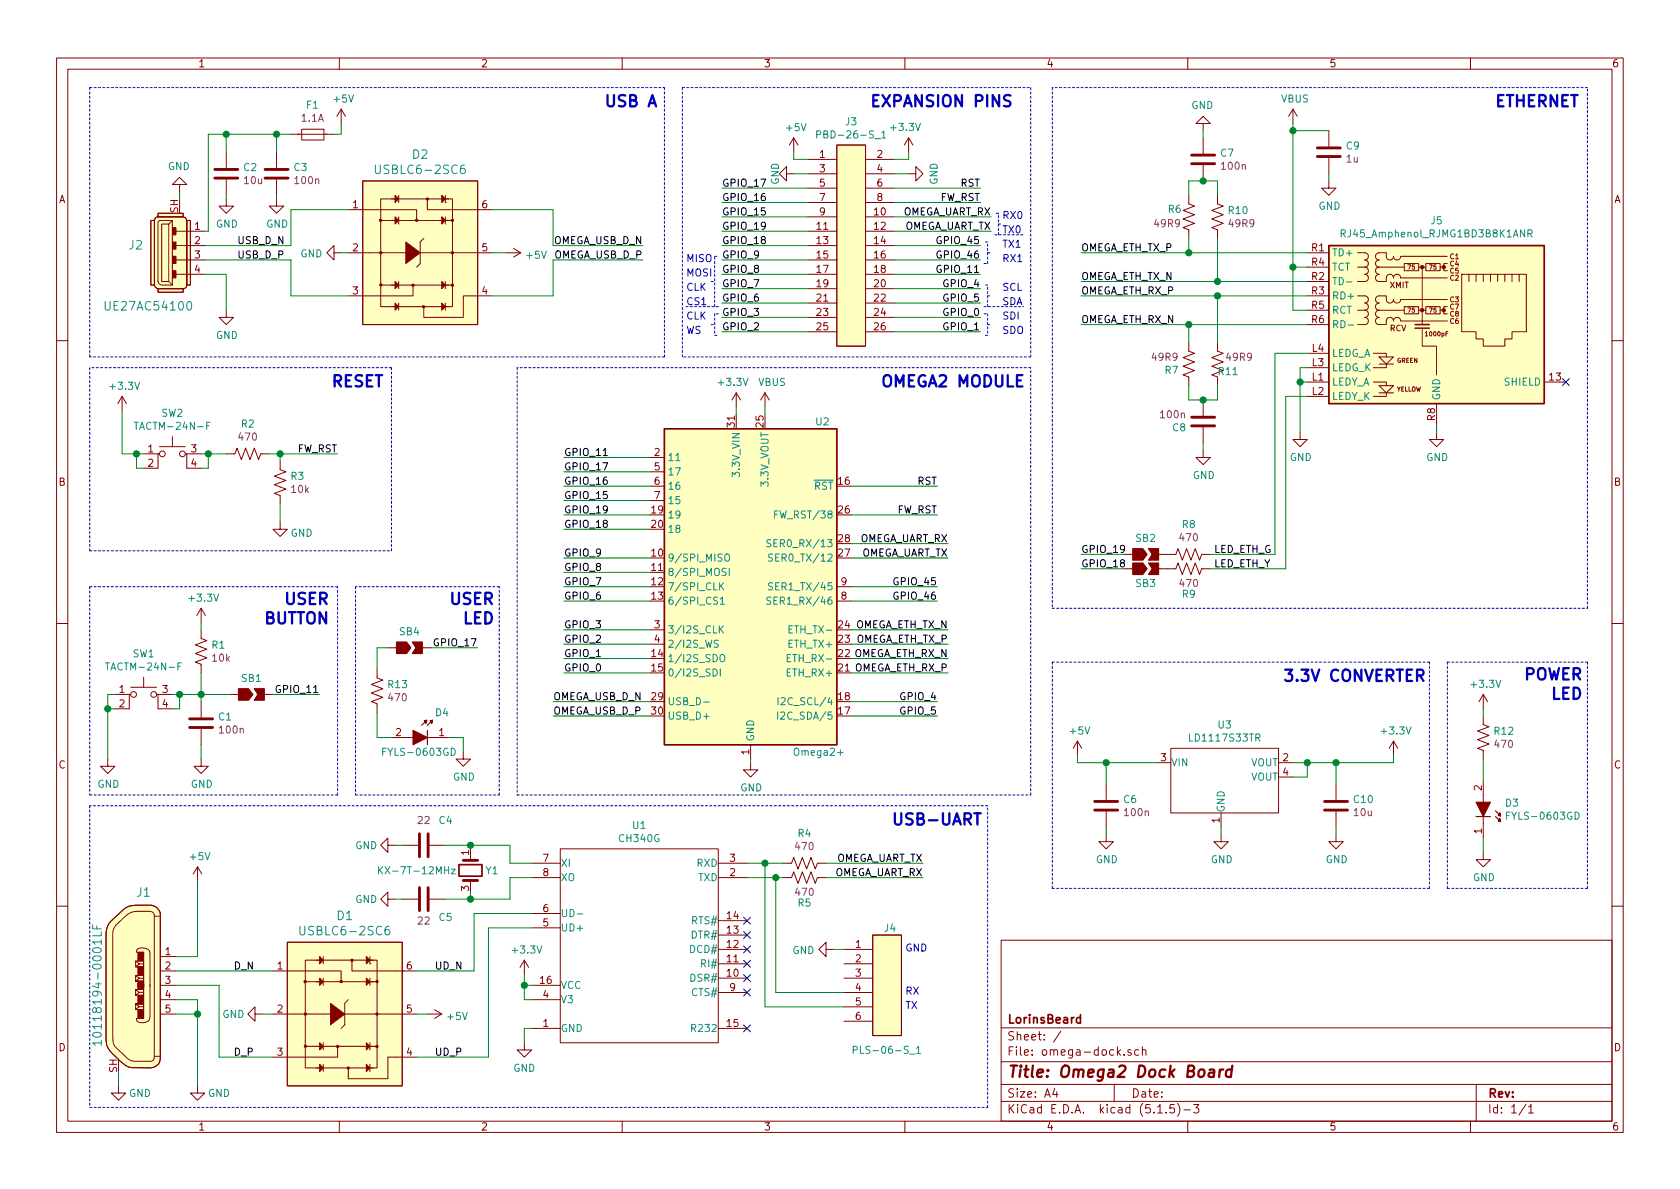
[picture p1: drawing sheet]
<svg xmlns="http://www.w3.org/2000/svg" width="297mm" height="210mm" viewBox="0 0 297 210" stroke-linecap="round" stroke-linejoin="round" font-family="sans-serif">
<g fill="none" stroke="#840000" stroke-width=".18">
<path d="M10 10.3h277v189.9h-277zM12 12.2h273v186.1h-273zM60 10.3v1.9M60.3 19.3l-.7 1.3M60.3 19.3v2.5M60.3 19.3l.8 1.3M110 10.3v1.9M160 10.3v1.9M210 10.3v1.9M228.6 19.3l-.8 1.3M228.6 19.3v2.5M228.6 19.3l.8 1.3"/>
<path d="M260 10.3v1.9M26.7 39h.6v11.4h-.6zM27.5 38.5l.4-.2h4.5l.3 .2 .2 .2 .1 11.8a.57 .57 0 0 1-.6 .5h-4.5a.75 .75 0 0 1-.6-.6v-11.4zM27.9 37.7h4.5v.6h-4.5zM28 39.1l.3-.1h2.2v11.4h-1.9l-.4-.2-.3-.4zM28.6 39.6h1.2v10.2h-1.2zM30.5 39l-.7 .6M31.7 32.6h1.3l-1.3-1.2-1.2 1.2h1.2v1.3M33 39h.7v11.4h-.7zM40 35.2v1.2h1.3l-1.3 1.3-1.3-1.3h1.3M40 26.9v2.8M40 31.7v2.8"/>
<path d="M48.9 35.2v1.2h1.3l-1.3 1.3-1.3-1.3h1.3M48.9 26.9v2.8M48.9 31.7v2.8M51.4 23.7h7.7M53.3 22.9h4v1.9h-4zM61.6 37.1h12.1v1.9M64.1 32h20.4v25.4h-20.4zM67.3 39h12.7M69.2 35.2h10.2M69.8 35.2h-2.5v19h2.5M70.5 34.5v1.3M70.5 38.3v1.3"/>
<path d="M75.6 35.2v1.9h11.4M78.7 35.8h.1M78.7 35.2h1.3v19h-1.3M78.7 34.5v1.3M78.7 38.3v1.3M80 39h.1M139.1 30.7v-1.2l-1.3 1.2 1.3 1.3v-1.3h1.2M140.3 24.4l-.7 1.2M140.3 24.4v2.5M140.3 24.4l.8 1.2M142.9 28.2h5.1M142.9 38.3h5.1"/>
<path d="M142.9 30.7h5.1M142.9 33.3h5.1M142.9 35.8h5.1M148 25.6h5v35.6h-5zM153 28.2h5.1M153 38.3h5.1M153 30.7h5.1M153 33.3h5.1M153 35.8h5.1M160.7 30.7h1.2v-1.2l1.3 1.2-1.3 1.3v-1.3M160.7 24.4l-.8 1.2M160.7 24.4v2.5"/>
<path d="M160.7 24.4l.7 1.2M210.2 34.5v1.6l1 .3-2 .8 2 .8-2 .7 2 .8-2 .8 1 .3v1.6M212.7 21.8h1.3l-1.3-1.2-1.2 1.2h1.2v1.3M212.7 24.4v2.8M212.7 29.2v2.8M215.3 34.5v1.6l1 .3-2.1 .8 2.1 .8-2.1 .7 2.1 .8-2.1 .8 1.1 .3v1.6M234.9 32v1.3h1.3l-1.3 1.2-1.2-1.2h1.2M234.9 23.1v2.8M234.9 27.9v2.8M27.9 51h4.5v.7h-4.5zM29.8 49.8l.7 .6M31.1 40.9h5.1"/>
<path d="M31.1 43.4h5.1M31.1 46h5.1M31.1 48.5h5.1M40 54.9v1.2h1.3l-1.3 1.3-1.3-1.3h1.3M59.1 44.7v-1.3l-1.3 1.3 1.3 1.3v-1.3h1.2M61.6 44.7h25.4M67.3 50.4h12.7M69.2 54.2h10.2M70.5 49.8v1.2M70.5 53.6v1.3M73 50.4v1.9h-11.4M74.9 42.2l-.6 .6v3.8l-.6 .6"/>
<path d="M78.7 49.8v1.2M78.7 53.6v1.3M87 52.3h-5.1v3.8h-7v-1.9M89.5 44.7h2.6M90.8 43.9l1.3 .8M92.1 44.7l-1.3 .8M142.9 40.9h5.1M142.9 43.4h5.1M142.9 46h5.1M142.9 48.5h5.1M142.9 51h5.1M142.9 53.6h5.1"/>
<path d="M142.9 56.1h5.1M142.9 58.7h5.1M153 40.9h5.1M153 43.4h5.1M153 46h5.1M153 48.5h5.1M153 51h5.1M153 53.6h5.1M153 56.1h5.1M153 58.7h5.1M231.1 44.7h3.8M231.1 52.3h3.8"/>
<path d="M231.1 54.9h3.8M231.1 47.2h3.8M231.1 57.4h3.8M231.1 49.8h3.8M240 52.3h1.3a.63 .63 0 0 1 .6 .7 .63 .63 0 0 1-.6 .6 .63 .63 0 0 1 .6 .6 .63 .63 0 0 1-.6 .7M240 44.7h1.3a.63 .63 0 0 1 .6 .6 .63 .63 0 0 1-.6 .7 .63 .63 0 0 1 .6 .6 .63 .63 0 0 1-.6 .6M240 54.9h1.3M240 47.2h1.3M241.3 54.9a.63 .63 0 0 1 .6 .6 .63 .63 0 0 1-.6 .6 .63 .63 0 0 1 .6 .7 .63 .63 0 0 1-.6 .6h-1.3M241.3 47.2a.63 .63 0 0 1 .6 .7 .63 .63 0 0 1-.6 .6 .63 .63 0 0 1 .6 .6 .63 .63 0 0 1-.6 .7h-1.3M243.8 54.9a.63 .63 0 0 0-.6 .6 .63 .63 0 0 0 .6 .6 .63 .63 0 0 0-.6 .7 .63 .63 0 0 0 .6 .6h1.3v-.6a.63 .63 0 0 1 .6-.7 .63 .63 0 0 1 .7 .7 .63 .63 0 0 1 .6-.7 .63 .63 0 0 1 .6 .7h8.3M243.8 47.2a.63 .63 0 0 0-.6 .7 .63 .63 0 0 0 .6 .6 .63 .63 0 0 0-.6 .6 .63 .63 0 0 0 .6 .7h1.3v-.7a.63 .63 0 0 1 .6-.6 .63 .63 0 0 1 .7 .6 .63 .63 0 0 1 .6-.6 .63 .63 0 0 1 .6 .6h8.3"/>
<path d="M243.8 54.9h4.5M243.8 47.2h4.5M248.3 54.2h2.5v1.3h-2.5zM248.3 46.6h2.5v1.3h-2.5zM250.8 54.9h1.3M250.8 47.2h1.3M251.5 58v3.2h2.5v5.1M251.5 47.2v10.2M252.1 54.2h2.5v1.3h-2.5zM252.1 46.6h2.5v1.3h-2.5zM254.6 54.9h.7M254.6 47.2h.7"/>
<path d="M255.9 53h-8.3a.63 .63 0 0 1-.6 .6 .63 .63 0 0 1-.6-.6 .63 .63 0 0 1-.7 .6 .63 .63 0 0 1-.6-.6v-.7h-1.3a.63 .63 0 0 0-.6 .7 .63 .63 0 0 0 .6 .6 .63 .63 0 0 0-.6 .6 .63 .63 0 0 0 .6 .7M255.9 45.3h-8.3a.63 .63 0 0 1-.6 .7 .63 .63 0 0 1-.6-.7 .63 .63 0 0 1-.7 .7 .63 .63 0 0 1-.6-.7v-.6h-1.3a.63 .63 0 0 0-.6 .6 .63 .63 0 0 0 .6 .7 .63 .63 0 0 0-.6 .6 .63 .63 0 0 0 .6 .6M255.9 54.2h-.6v1.3h.6M255.9 46.6h-.6v1.3h.6M258.4 48.5h11.5v10.2h-2.6v1.2h-1.2v1.3h-3.8v-1.3h-1.3v-1.2h-2.6zM259.7 48.5v1.3M261 48.5v1.3M262.3 48.5v1.3M263.5 48.5v1.3M264.8 48.5v1.3M266.1 48.5v1.3M267.3 48.5v1.3"/>
<path d="M268.6 48.5v1.3M10 60.2h2M21.6 70.1l-.8 1.3M21.6 70.1v2.5M21.6 70.1l.8 1.3M28.2 79h4.6M30.5 77.2v1.8M130.2 69.5l-.8 1.2M130.2 69.5v2.5M130.2 69.5l.7 1.2M135.3 69.5l-.8 1.2M135.3 69.5v2.5"/>
<path d="M135.3 69.5l.7 1.2M210.2 60.6v1.5l1 .4-2 .7 2 .8-2 .8 2 .7-2 .8 1 .4v1.5M212.7 79.6v1.3h1.3l-1.3 1.3-1.2-1.3h1.2M212.7 70.7v2.8M212.7 75.6v2.8M215.3 60.6v1.5l1 .4-2.1 .7 2.1 .8-2.1 .8 2.1 .7-2.1 .8 1.1 .4M215.3 66.9v1.3M229.9 76.4v1.3h1.2l-1.2 1.3-1.3-1.3h1.3M231.1 67.6h3.8M231.1 70.1h3.8M231.1 65h3.8M231.1 62.5h3.8"/>
<path d="M242.8 67.6h2.3v.6M242.8 62.5h2.3v.6M243.8 63.1h2.6l-1.3 1.3zM243.8 68.2h2.6l-1.3 1.3zM243.8 69.5h2.6M243.8 64.4h2.6M245.1 69.5v.6h-2.3M245.1 64.4v.6h-2.3M254 76.4v1.3h1.3l-1.3 1.3-1.3-1.3h1.3M254 71.4v3.8M273 67.6h3.9M285 60.2h2"/>
<path d="M25.4 80.3h2.8M27.9 80.3v2.5h-2.5M32.8 80.3h2.8M33 80.3v2.5h2.6M40 80.3h1.5l.4-1.1 .8 2.1 .7-2.1 .8 2.1 .8-2.1 .7 2.1 .4-1h1.5M49.5 81.5v1.6l1 .3-2 .8 2 .8-2 .7 2 .8-2 .7 1 .4v1.5M49.5 92.3v1.3h1.3l-1.3 1.3-1.2-1.3h1.2M114.9 80.9h2.6M114.9 83.4h2.6M114.9 86h2.6M114.9 88.5h2.6M198.8 98h1.5"/>
<path d="M204.9 98h3l.4-1 .7 2.1 .8-2.1 .8 2.1 .7-2.1 .8 2.1 .4-1.1h1.5M10 110.3h2M25.4 119.8v1.7M35.6 111.4v1.5l1 .4-2.1 .7 2.1 .8-2.1 .8 2.1 .7-2.1 .8 1.1 .4v1.5M35.6 107.6v2.5M35.6 107.6l-.8 1.2M35.6 107.6l.7 1.2M66.7 118.4v1.5l1 .4-2 .7 2 .8-2 .7 2 .8-2 .8 1 .4v1.5M68.6 114.5h1.5M74.7 114.5h1.5M114.9 111.4h2.6M114.9 113.9h2.6"/>
<path d="M148 106.3h2.5M148 103.8h2.5M198.8 100.6h1.5M204.9 100.6h3l.4-1 .7 2 .8-2 .8 2 .7-2 .8 2 .4-1h1.5M285 110.3h2M19 134.2v1.3h1.3l-1.3 1.3-1.2-1.3h1.2M20.3 122.8h2.8M22.9 122.8v2.5h-2.6M23.1 121.5h4.6M27.7 122.8h2.8M27.9 122.8v2.5h2.6M35.6 134.2v1.3h1.2l-1.2 1.3-1.3-1.3h1.3"/>
<path d="M35.6 124.1v2.8M35.6 128.9v2.8M40.6 122.8h1.6M46.7 122.8h1.6M69.2 130.4h10.2M81.9 133v1.2h1.3l-1.3 1.3-1.3-1.3h1.3M132.7 134.9v1.2h1.3l-1.3 1.3-1.3-1.3h1.3M132.7 131.7v2.5M190.5 131.1l-.8 1.2M190.5 131.1v2.5M190.5 131.1l.8 1.2M195.6 138.7v2.8"/>
<path d="M204.5 134.9h2.5M207 132.3h19.1v11.5h-19.1zM226.1 134.9h2.5M226.1 137.4h2.5M236.2 138.7v2.8M246.4 131.1l-.8 1.2M246.4 131.1v2.5M246.4 131.1l.7 1.2M262.3 126.6v1.5l1 .4-2.1 .8 2.1 .7-2.1 .8 2.1 .8-2.1 .7 1.1 .4v1.5M262.3 122.8v2.5M262.3 138v10.2M262.3 122.8l-.8 1.3"/>
<path d="M262.3 122.8l.7 1.3M34.9 153.3l-.7 1.3M34.9 153.3v2.5M34.9 153.3l.8 1.3M68.6 159v-1.3l-1.3 1.3 1.3 1.3v-1.3h1.2M68.6 149.5v-1.3l-1.3 1.3 1.3 1.2v-1.2h1.2M71.1 159h2.8M71.1 149.5h2.8M75.9 159h2.8M75.9 149.5h2.8M83.2 150.7v1.3M83.2 155.8v.7"/>
<path d="M94 155.2h5.1M94 152.6h5.1M99.1 150.1h27.9v34.3h-27.9zM127 155.2h5.1M127 152.6h5.1M138.4 155.2h1.6l.3-1 .8 2 .8-2 .7 2 .8-2 .7 2 .4-1h1.5M138.4 152.6h1.6l.3-1 .8 2.1 .8-2.1 .7 2.1 .8-2.1 .7 2.1 .4-1.1h1.5M195.6 147.6v1.2h1.2l-1.2 1.3-1.3-1.3h1.3M195.6 143.5v2.8M215.9 147.6v1.2h1.3l-1.3 1.3-1.3-1.3h1.3M215.9 143.8v2.5M236.2 147.6v1.2h1.3l-1.3 1.3-1.3-1.3h1.3"/>
<path d="M236.2 143.5v2.8M262.3 150.7v1.3h1.2l-1.2 1.3-1.3-1.3h1.3M10 160.2h2M19.9 162.6l2.1-2a3.4 3.4 0 0 1 2.1-.5h2.7a1.83 1.83 0 0 1 1.5 1.7v25.2a1.67 1.67 0 0 1-1.7 1.8l-3.8-.1a9.8 9.8 0 0 1-3.9-3.9l-.2-.8v-19.1a3.2 3.2 0 0 1 1.2-2.3zM24 172.5v1h1.4v-1h-1.4l.6 .5-.6 .5h1.4v-.5h-.8M24 169.9v1.1h1.4v-1.1h-1.4l.6 .6-.6 .5h1.4v-.5h-.8M24.6 178h.8v-.5h-1.4l.6 .5-.6 .5h1.4v-1h-1.4v1M24.6 175.5h.8v-.5h-1.4l.6 .5-.6 .5h1.4v-1h-1.4v1M25.4 174.3v-5.9h-1.3v-.3a1.43 1.43 0 0 1 2.1-.2l.2 .3 .1 .4v5.8M26.5 174.1v5.8a1.1 1.1 0 0 1-1.4 1l-.8-.2-.2-.3v-.3h1.3v-5.9M27.3 162v24.8M28.3 179.3h2.8"/>
<path d="M28.3 171.7h2.8M28.3 174.2h2.8M28.3 176.8h2.8M28.3 169.2h2.8M28.3 162h-1a.75 .75 0 0 0-.7-.8h-2.5a3.3 3.3 0 0 0-2.4 1.2 3.4 3.4 0 0 0-1.7 2.4v19.2l.3 1.1 2.2 2a2.02 2.02 0 0 0 1.5 .6h2.7a.71 .71 0 0 0 .6-.9h1M45.1 179.3v-1.3l-1.3 1.3 1.3 1.3v-1.3h1.3M48.3 171.7h12v1.9M48.3 179.3h25.4M50.8 166.6h20.3v25.4h-20.3zM54 173.6h12.7M55.9 169.8h10.1M56.5 169.8h-2.5v19h2.5"/>
<path d="M57.1 169.2v1.2M57.1 173v1.2M61.6 176.8l-.6 .6v3.8l-.7 .7M62.2 169.8v1.9h11.5M65.4 170.4h.1M65.4 169.8h1.3v19h-1.3M65.4 169.2v1.2M65.4 173v1.2M66.7 173.6h.1M75.6 179.3h2.5M76.8 178.6l1.3 .7M78.1 179.3l-1.3 .8"/>
<path d="M92.7 169.8l-.8 1.3M92.7 169.8v2.5M92.7 169.8l.8 1.3M94 174.2h5.1M94 176.8h5.1M94 164.1h5.1M94 161.5h5.1M127 167.9h5.1M127 170.4h5.1M127 173h5.1M127 175.5h5.1M127 165.3h5.1"/>
<path d="M127 162.8h5.1M146 167.9v-1.3l-1.2 1.3 1.2 1.3v-1.3h1.3M149.2 167.9h5.1M149.2 170.4h5.1M149.2 173h5.1M149.2 175.5h5.1M149.2 178h5.1M154.3 165.3h5.1v17.8h-5.1zM177 166.3h108v32h-108zM285 160.2h2M21 192v1.3h1.2l-1.2 1.3-1.3-1.3h1.3M34.9 192v1.3h1.3l-1.3 1.3-1.2-1.3h1.2"/>
<path d="M54 185h12.7M55.9 188.8h10.1M57.1 184.4v1.3M57.1 188.2v1.3M59.7 185v1.9h-11.4M60 198.3v1.9M65.4 184.4v1.3M65.4 188.2v1.3M73.7 186.9h-5.1v3.8h-7v-1.9M92.7 184.4v1.3h1.3l-1.3 1.2-1.3-1.2h1.3M94 181.9h5.1M110 198.3v1.9"/>
<path d="M127 181.9h5.1M149.2 180.6h5.1M160 198.3v1.9M177 194.8h108M177 191.8h108M177 187.8h108M177 181.8h108M186.5 192.5l-.4 1h1M186.8 193v1M187.6 182.3l-1.3 2M197 191.8v3M198.8 186.5v.1"/>
<path d="M200 185.7l-.4-.1-.2 .2 .1 .2 .5 .2v.3h-.6M201.3 185.7l-.4-.1-.3 .3 .1 .6 .2 .1 .4-.1M202 185.7l.2-.1 .3 .1 .1 .9M202 185.1v1.5M204.7 196.8h.8M206.2 196.7v.1M207.6 195.3h-.7l-.1 .7 .2-.1 .5 .1 .2 .2-.1 .5-.2 .1-.6-.1M208.2 195.1a1.71 1.71 0 0 1 0 2.3M209.3 196.3h1.2M210 198.3v1.9M211 195.3h1l-.5 .6 .4 .1v.7l-.2 .1-.7-.1M260 198.3v1.9"/>
<path d="M261 191.8v6.5M269.8 195.2l-1.2 2M270.3 195.8l.4-.5v1.5M270.3 196.8h.8"/>
<circle cx="28.7" cy="80.3" r=".51"/>
<circle cx="32.3" cy="80.3" r=".51"/>
<circle cx="23.6" cy="122.8" r=".51"/>
<circle cx="27.2" cy="122.8" r=".51"/>
</g>
<path d="M213.9 189.2h.7v1.2M214.7 189.6l-.7 .1a.4 .4 0 0 0-.3 .3 .4 .4 0 0 0 .2 .4l.7-.1M215.7 189.1l-.2 1.3M216.3 189.1a.55 .55 0 0 0-.7 .4M217.8 189.2a.68 .68 0 0 0-1 .3v.8l.3 .1 .6-.1M217.9 188.4l-.3 2" fill="none" stroke="#840000" stroke-width=".41"/>
<path d="M81.2 152.9h4v2h-4zM191 179.4v1.5M191 180l-.4-.1-.3 .3 .1 .6 .2 .1 .4-.1" fill="none" stroke="#840000" stroke-width=".3"/>
<g fill="#ffffc2" stroke="#ffffc2" stroke-width=".18">
<path d="M154.3 165.3h5.1v17.8h-5.1z"/>
<path d="M117.5 75.8h30.5v55.9h-30.5z"/>
<path d="M50.8 166.6h20.3v25.4h-20.3z"/>
<path d="M64.1 32h20.4v25.4h-20.4z"/>
<path d="M19.9 162.6l2.1-2a3.4 3.4 0 0 1 2.1-.5h2.7a1.83 1.83 0 0 1 1.5 1.7v25.2a1.67 1.67 0 0 1-1.7 1.8l-3.8-.1a9.8 9.8 0 0 1-3.9-3.9l-.2-.8v-19.1a3.2 3.2 0 0 1 1.2-2.3z"/>
<path d="M148 25.6h5v35.6h-5z"/>
<path d="M234.9 43.4h38.1v28h-38.1z"/>
<path d="M26.7 39h.6v11.4h-.6z"/>
<path d="M27.9 37.7h4.5v.6h-4.5z"/>
<path d="M27.9 51h4.5v.7h-4.5z"/>
<path d="M33 39h.7v11.4h-.7z"/>
<path d="M27.5 38.5l.4-.2h4.5l.3 .2 .2 .2 .1 11.8a.57 .57 0 0 1-.6 .5h-4.5a.75 .75 0 0 1-.6-.6v-11.4z"/>
</g>
<g fill="none" stroke="#008484" stroke-width=".18">
<path d="M66.4 29.2v1.4a.48 .48 0 0 0 .8 0v-1.4M82.1 29.2a.59 .59 0 0 0-.7 .6l.1 .8a.48 .48 0 0 0 .7 0l.1-.6-.2-.2h-.4l-.3 .2M144.4 23.8l.6-.1 .1-.1v-.3l-.2-.2h-.5v1.3M155.9 23.5l.4-.4v1.3M155.9 24.4h.7M238.1 49.9h.9M238.4 57.5h.9M270.2 41.3l.6-.1v-.4l-.6-.2v1.3M270.5 41.3l.4 .6M23.7 74.7h.8M36.6 75.3h.4M37.2 74.7h-.6v1.2"/>
<path d="M128.2 98.1l.2-.1a.44 .44 0 0 1 .6 .4l-.1 .7-.2 .1h-.4a1 1 0 0 1-.1-1.1zM136.3 95.5l-.5-.1-.2 .1v.3l.1 .2 .5 .2 .1 .3-.3 .2-.4-.1M136.6 98h-.5l-.2 .1v.2l.1 .2 .5 .2 .1 .3-.3 .2h-.4M137 91h.4M137.6 90.3h-.6v1.3M18.6 117.2h.8M31.5 117.8h.4M32.1 117.2h-.6v1.3M126.1 118.3a.64 .64 0 0 1 .7 .6 .64 .64 0 0 1-.7 .7zM127 113.3l-.5-.1-.2 .3 .1 .3 .5 .2v.3l-.2 .2-.4-.1M127.2 110.7v1.2M127.4 105.9l.3-.3v1.3"/>
<path d="M127.4 115.9a.45 .45 0 0 1 .7 0 .88 .88 0 0 1-.3 1.1h-.3a1.07 1.07 0 0 1-.1-1.1zM127.4 106.9h.7M127.4 118.3v1.3M127.4 111.2l.5 .7M127.4 103.6l.6 .7M127.9 110.7l-.7 .7M128 103l-.8 .8M128.4 100.6l-.5-.1-.2 .1v.4l.6 .2 .1 .3-.3 .3-.4-.1M128.9 100.5v1.3M136.3 105.7l-.5-.1-.2 .1v.2l.1 .2 .5 .2 .1 .3-.3 .3-.4-.1M136.6 103.1l-.5-.1-.2 .2v.2l.1 .2 .5 .2 .1 .3-.3 .2h-.4M139.2 116.4h.4"/>
<path d="M139.5 111.3h.4M139.8 115.7h-.6v1.3h.6M140.1 110.7h-.6v1.2h.6M67.7 132.9h.4M68.3 132.3h-.6v1.3M79.8 132.3a.64 .64 0 0 1 .7 .6 .64 .64 0 0 1-.7 .7zM124.4 124.1h1M137.5 125.9v1.3M137.6 123.4v1.2M138 126l.5-.1 .3 .4-.1 .2-.7 .7h.8M138.1 123.5l.5-.1 .2 .3-.8 .9h.8M66.9 153.3v1.2"/>
<path d="M67.1 153.8l.6 .7M67.7 153.3l-.8 .7M79.8 153.7h.7l-.7 .8h.7M266.4 144.2h.4M267 143.6h-.6v1.3M278.5 143.6a.64 .64 0 0 1 .7 .6 .64 .64 0 0 1-.7 .7zM16.4 163.5v.8h1.5M17.1 163.7v.6M17.9 164.8v.7h-1.5M53 163.8l.1 1.4a.48 .48 0 0 0 .7 0l.1-1.4M68.8 163.8a.59 .59 0 0 0-.7 .6v.8a.48 .48 0 0 0 .8 0v-.5l-.1-.3h-.4l-.3 .3M102.1 161.6h.9"/>
<path d="M17.9 184.4h-1.5l.4 .5M17.9 184v.9M150.9 185.7l.6-.1 .1-.2-.1-.3-.2-.1h-.4v1.3M162.1 185.4l.3-.4v1.3M162.1 186.3h.7"/>
</g>
<g fill="none" stroke="#840000" stroke-width=".51">
<path d="M38 31.5h4M38 30h4M46.9 31.5h4M46.9 30h4M210.7 29h4.1M210.7 27.4h4.1M232.9 27.7h4.1M232.9 26.2h4.1M210.7 73.8h4.1M210.7 75.3h4.1M33.5 128.6h4.1M33.5 127.1h4.1"/>
<path d="M74.2 147.4v4.1M74.2 157v4M75.7 147.4v4.1M75.7 157v4M81.9 152.1h2.6M81.9 155.7h2.6M193.5 143.3h4.1M193.5 141.7h4.1M234.2 143.3h4.1M234.2 141.7h4.1"/>
</g>
<path d="M234.9 43.4h38.1v28h-38.1zM250.2 58h2.5M250.2 57.4h2.5M117.5 75.8h30.5v55.9h-30.5z" fill="none" stroke="#840000" stroke-width=".25"/>
<g fill="#840000" stroke="#840000" stroke-width=".18">
<path d="M56.5 188.2l.6 .6-.6 .7z"/>
<path d="M56.5 184.4l.6 .6-.6 .7z"/>
<path d="M56.5 173l.6 .6-.6 .6z"/>
<path d="M56.5 169.2l.6 .6-.6 .6z"/>
<path d="M58.4 177.4l2.6 1.9-2.6 1.9z"/>
<path d="M64.8 188.2l.6 .6-.6 .7z"/>
<path d="M64.8 184.4l.6 .6-.6 .7z"/>
<path d="M64.8 173l.6 .6-.6 .6z"/>
<path d="M64.8 169.2l.6 .6-.6 .6z"/>
<path d="M69.8 53.6l.7 .6-.7 .7z"/>
<path d="M69.8 49.8l.7 .6-.7 .6z"/>
<path d="M69.8 38.3l.7 .7-.7 .6z"/>
<path d="M69.8 34.5l.7 .7-.7 .6z"/>
<path d="M71.8 42.8l2.5 1.9-2.5 1.9z"/>
<path d="M78.1 53.6l.6 .6-.6 .7z"/>
<path d="M78.1 49.8l.6 .6-.6 .6z"/>
<path d="M78.1 38.3l.6 .7-.6 .6z"/>
<path d="M78.1 34.5l.6 .7-.6 .6z"/>
<path d="M24.4 178.6h1v1.5h-1z"/>
<path d="M24.4 176h1v1.5h-1z"/>
<path d="M24.4 173.9h1v1h-1z"/>
<path d="M24.4 173.6h1v1h-1z"/>
<path d="M24.4 170.9h1v1.6h-1z"/>
<path d="M24.4 168.4h1v1.5h-1z"/>
<path d="M30.5 40.3h.6v1.2h-.6z"/>
<path d="M30.5 42.8h.6v1.3h-.6z"/>
<path d="M30.5 45.3h.6v1.3h-.6z"/>
<path d="M30.5 47.9h.6v1.2h-.6z"/>
<circle cx="53.9" cy="173.6" r=".2"/>
<circle cx="54" cy="185" r=".2"/>
<circle cx="54" cy="179.3" r=".2"/>
<circle cx="59.7" cy="185.1" r=".2"/>
<circle cx="60.3" cy="173.6" r=".2"/>
<circle cx="61.6" cy="188.9" r=".2"/>
<circle cx="62.2" cy="169.8" r=".2"/>
<circle cx="66.6" cy="185.1" r=".2"/>
<circle cx="66.6" cy="179.3" r=".2"/>
<circle cx="66.6" cy="173.6" r=".2"/>
<circle cx="67.3" cy="39" r=".2"/>
<circle cx="67.3" cy="50.4" r=".2"/>
<circle cx="67.3" cy="44.7" r=".2"/>
<circle cx="73" cy="50.4" r=".2"/>
<circle cx="73.7" cy="39" r=".2"/>
<circle cx="74.9" cy="54.2" r=".2"/>
<circle cx="75.6" cy="35.2" r=".2"/>
<circle cx="80" cy="50.4" r=".2"/>
<circle cx="80" cy="44.7" r=".2"/>
<circle cx="80" cy="39" r=".2"/>
</g>
<g fill="#840000" stroke="#840000" stroke-width=".2">
<path d="M70.1 113.5h1.8l.7 1-.7 1.1h-1.8z"/>
<path d="M72.9 113.5h1.8v2.1h-1.8l.6-1.1z"/>
<path d="M73 129.2l2.6 1.2-2.6 1.3z"/>
<path d="M42.2 121.8h1.7l.8 1-.8 1h-1.7z"/>
<path d="M45 121.8h1.7v2h-1.7l.6-1z"/>
<path d="M200.3 99.6h1.8l.7 1-.7 1h-1.8z"/>
<path d="M203.1 99.6h1.8v2h-1.8l.6-1z"/>
<path d="M200.3 97h1.8l.7 1-.7 1.1h-1.8z"/>
<path d="M203.1 97h1.8v2.1h-1.8l.6-1.1z"/>
<path d="M261 141.9h2.5l-1.2 2.5z"/>
</g>
<path d="M75.4 127.4l-.5 .1 .5-.1-.1 .5 .1-.5-.9 .9M75.6 129.2v2.5M76.5 127.4l-.6 .1 .6-.1-.2 .5 .2-.5-.9 .9M261 144.4h2.5M264.4 144.4l.9 .9-.5-.1 .5 .1-.1-.5 .1 .5M264.4 143.4l.9 .9-.5-.2 .5 .2-.1-.5 .1 .5" fill="none" stroke="#840000" stroke-width=".2"/>
<g fill="#840000" stroke="#840000" stroke-width=".25">
<circle cx="251.5" cy="54.9" r=".25"/>
<circle cx="251.5" cy="47.2" r=".25"/>
<circle cx="255.3" cy="54.9" r=".25"/>
<circle cx="255.3" cy="47.2" r=".25"/>
</g>
<g fill="none" stroke="#0000c2" stroke-width=".18" stroke-dasharray=".4 .4">
<path d="M15.9 15.5h101.6M117.5 15.5v47.6M120.6 15.5h61.6M182.2 15.5v47.6M186.1 15.5v92.1M280.7 15.5h-94.6M176.5 37.7h-.6M176.5 39.6h.7M121.3 54.2h5.7M125.7 49.8h.7M125.7 57.4h.7M126.4 54.2v-8.9"/>
<path d="M126.4 45.3h.6M126.4 59.3h.6M126.4 55.5v3.8M127 55.5h-.6M174 55.5h.6M174 46.6h.6M174 54.2h7M174.6 44.7h.7M174.6 55.5v3.8M174.6 59.3h-.6M174.6 57.4h.7M174.6 54.2v-3.8"/>
<path d="M174.6 50.4h-.6M174.6 52.3h.7M174.6 46.6v-3.8M174.6 42.8h-.6M175.9 41.5h5.1M176.5 41.5v-3.8M15.9 65v32.4M15.9 63.1v-47.6M69.2 65h-53.3M91.4 65v75.6M117.5 63.1h-101.6M120.6 63.1v-47.6"/>
<path d="M182.2 63.1h-61.6M182.2 65h-90.8M15.9 97.4h53.3M69.2 97.4v-32.4M15.9 103.8v36.8M59.7 103.8h-43.8M62.9 103.8v36.8M88.3 103.8h-25.4M186.1 107.6h94.6M186.1 117.1v40M252.7 117.1h-66.6M255.9 117.1v40"/>
<path d="M280.7 117.1h-24.8M280.7 107.6v-92.1M15.9 142.5v53.3M15.9 140.6h43.8M59.7 140.6v-36.8M62.9 140.6h25.4M88.3 140.6v-36.8M91.4 140.6h90.8M174.6 142.5h-158.7M182.2 140.6v-75.6M186.1 157.1h66.6M252.7 157.1v-40"/>
<path d="M255.9 157.1h24.8M280.7 157.1v-40M15.9 195.8h158.7M174.6 195.8v-53.3"/>
</g>
<g fill="none" stroke="#008400" stroke-width=".18">
<path d="M31.7 33.9v1.3M40 23.7v3.2M40 34.5v.7M48.9 23.7v3.2M48.9 34.5v.7M51.4 23.7h-14.6v17.2h-.6M60.3 21.8v1.9h-1.2M61.6 37.1h-10.2v6.3h-15.2M87 37.1h10.8v6.3h15.9M127.6 33.3h15.3M127.6 38.3h15.3M127.6 35.8h15.3"/>
<path d="M140.3 30.7h2.6M140.3 26.9v1.3h2.6M158.1 33.3h15.3M158.1 30.7h2.6M158.1 38.3h17.2M158.1 35.8h15.3M160.7 26.9v1.3h-2.6M210.2 34.5v-2.5h5.1v2.5M212.7 23.1v1.3M228.6 21.8v33.1h2.5M228.6 23.1h6.3M234.9 30.7v1.3"/>
<path d="M36.2 46h15.2v6.3h10.2M36.2 48.5h3.8v6.4M60.3 44.7h1.3M87 44.7h2.5M113.7 46h-15.9v6.3h-10.8M127.6 40.9h15.3M127.6 58.7h15.3M127.6 56.1h15.3M127.6 43.4h15.3M127.6 46h15.3M127.6 53.6h15.3M127.6 51h15.3"/>
<path d="M127.6 48.5h15.3M158.1 40.9h17.2M158.1 58.7h15.3M158.1 56.1h15.3M158.1 43.4h15.3M158.1 46h15.3M158.1 53.6h15.3M158.1 51h15.3M158.1 48.5h15.3M191.1 57.4h40M191.1 44.7h40M191.1 49.8h40"/>
<path d="M191.1 52.3h40M210.2 42.2v2.5M210.2 57.4v3.2M215.3 42.2v7.6M215.3 52.3v8.3M228.6 47.2h2.5M21.6 72.6v7.7h3.8M130.2 72v1.3M135.3 72v1.3M210.2 68.2v2.5h5.1v-2.5M212.7 78.4v1.2M229.9 67.6h1.2"/>
<path d="M231.1 70.1h-3.8v30.5h-13.3M231.1 62.5h-5.7v35.5h-11.4M231.1 65h-1.2v11.4M254 75.2v1.2M24.1 80.3v2.5h1.3M35.6 80.3h4.4M36.8 80.3v2.5h-1.2M47.6 80.3h12.1M49.5 80.3v1.2M49.5 89.1v3.2M99.7 86h15.2M99.7 80.9h15.2"/>
<path d="M99.7 93.6h15.2M99.7 91.1h15.2M99.7 88.5h15.2M99.7 83.4h15.2M99.7 98.7h15.2M150.5 86h15.2M150.5 91.1h15.2M150.5 98.7h17.1M150.5 96.1h17.1M191.1 98h7.7M35.6 110.1v1.3M35.6 119v5.1"/>
<path d="M68.6 114.5h-1.9v3.9M76.2 114.5h8.3M99.7 103.8h15.2M99.7 106.3h15.2M99.7 119h15.2M99.7 116.5h15.2M99.7 113.9h15.2M99.7 111.4h15.2M99.7 101.2h15.2M150.5 103.8h15.2M150.5 106.3h15.2M150.5 119h17.1"/>
<path d="M150.5 116.5h17.1M150.5 113.9h17.1M150.5 111.4h17.1M191.1 100.6h7.7M19 125.3h1.3M20.3 122.8h-1.3v11.4M30.5 122.8h10.1M31.7 122.8v2.5h-1.2M35.6 131.7v2.5M48.3 122.8h8.2M66.7 126v4.4h2.5M79.4 130.4h2.5v2.6"/>
<path d="M97.8 124.1h17.1M97.8 126.6h17.1M132.7 134.2v.7M150.5 124.1h15.2M150.5 126.6h15.2M190.5 133.6v1.3h14M195.6 134.9v3.8M231.1 134.9v2.5h-2.5M236.2 134.9v3.8M246.4 133.6v1.3h-17.8M262.3 125.3v1.3M262.3 134.2v3.8"/>
<path d="M34.9 155.8v13.4h-3.8M69.8 149.5h1.3M69.8 159h1.3M78.7 149.5h11.5v3.1h3.8M83.2 149.5v.6M83.2 157.7v1.3M94 155.2h-3.8v3.8h-11.5M132.1 152.6h6.3M132.1 155.2h6.3M135.3 152.6v25.4h13.9M137.2 155.2v20.3h12M146 152.6h17.2"/>
<path d="M146 155.2h17.2M195.6 146.3v1.3M215.9 146.3v1.3M236.2 146.3v1.3M262.3 148.2v2.5M31.1 179.3h3.8M31.1 176.8h3.8v15.2M31.1 174.2h7.6v12.7h9.6M31.1 171.7h17.2M46.4 179.3h1.9M73.7 179.3h1.9M92.7 172.3v4.5h1.3"/>
<path d="M92.7 174.2h1.3M94 164.1h-7.6v22.8h-12.7M94 161.5h-10.2v10.2h-10.1M147.3 167.9h1.9M21 189.5v2.5M94 181.9h-1.3v2.5"/>
</g>
<path d="M106.7 80.6h.7" fill="none" stroke="#000" stroke-width=".18"/>
<path d="M178.7 16.9l-.3-.1-.7 .1a.46 .46 0 0 0-.2 .5 .46 .46 0 0 0 .4 .3 .73 .73 0 0 1 .8 .5l-.1 .4-.3 .2-.8-.1M250.5 119.5h.8a.54 .54 0 0 0 .4-.6 .54 .54 0 0 0-.4-.5h-.8v2M251 119.5l.7 .9M172.3 143.8h1.1" fill="none" stroke="#0000c2" stroke-width=".41"/>
<g fill="#008400" stroke="#008400" stroke-width=".25">
<circle cx="49.5" cy="80.3" r=".51"/>
<circle cx="228.6" cy="47.2" r=".51"/>
<circle cx="210.2" cy="57.4" r=".51"/>
<circle cx="24.1" cy="80.3" r=".51"/>
<circle cx="48.9" cy="23.7" r=".51"/>
<circle cx="195.6" cy="134.9" r=".51"/>
<circle cx="212.7" cy="70.7" r=".51"/>
<circle cx="137.2" cy="155.2" r=".51"/>
<circle cx="36.8" cy="80.3" r=".51"/>
<circle cx="215.3" cy="49.8" r=".51"/>
<circle cx="215.3" cy="52.3" r=".51"/>
<circle cx="19" cy="125.3" r=".51"/>
<circle cx="135.3" cy="152.6" r=".51"/>
<circle cx="231.1" cy="134.9" r=".51"/>
<circle cx="40" cy="23.7" r=".51"/>
<circle cx="212.7" cy="32" r=".51"/>
<circle cx="228.6" cy="23.1" r=".51"/>
<circle cx="35.6" cy="122.8" r=".51"/>
<circle cx="92.7" cy="174.2" r=".51"/>
<circle cx="31.8" cy="122.8" r=".51"/>
<circle cx="229.9" cy="67.6" r=".51"/>
<circle cx="210.2" cy="44.7" r=".51"/>
<circle cx="83.2" cy="149.5" r=".51"/>
<circle cx="83.2" cy="159" r=".51"/>
<circle cx="236.2" cy="134.9" r=".51"/>
<circle cx="34.9" cy="179.3" r=".51"/>
</g>
<g fill="none" stroke="#000084" stroke-width=".18">
<path d="M276.3 66.9l1.2 1.3M277.5 66.9l-1.2 1.3M131.5 167.3l1.2 1.2M131.5 169.8l1.2 1.2M131.5 172.4l1.2 1.2M131.5 174.9l1.2 1.2M131.5 164.7l1.2 1.3M131.5 162.2l1.2 1.2M132.7 167.3l-1.2 1.2M132.7 169.8l-1.2 1.2M132.7 172.4l-1.2 1.2M132.7 174.9l-1.2 1.2"/>
<path d="M132.7 164.7l-1.2 1.3M132.7 162.2l-1.2 1.2M131.5 181.2l1.2 1.3M132.7 181.2l-1.2 1.3"/>
</g>
<g font-size="2.8" fill="#0000c2">
<text x="106.7" y="18.9">USB A</text>
<text x="153.7" y="18.9">EXPANSION PINS</text>
<text x="264.2" y="18.9">ETHERNET</text>
<text x="58.4" y="68.4">RESET</text>
<text x="155.6" y="68.4">OMEGA2 MODULE</text>
<text x="50.6" y="106.9">USER</text>
<text x="79.9" y="106.9">USER</text>
<text x="46.8" y="110.4">BUTTON</text>
<text x="82" y="110.4">LED</text>
<text x="226.7" y="120.5">3.3V CONVERTER</text>
<text x="269.5" y="120.3">POWER</text>
<text x="274.4" y="123.7">LED</text>
<text x="157.5" y="145.9">USB-UART</text>
</g>
<text font-size="2.8" fill="#840000" x="178" y="190.5">Title: Omega2 Dock Board</text>
<g font-size="2.1" fill="#008484">
<text x="72.9" y="28.1">D2</text>
<text x="67.1" y="30.8">USBLC6-2SC6</text>
<text x="22.8" y="44.1">J2</text>
<text x="19.1" y="54.9">UE27AC54100</text>
<text x="24.2" y="158.6">J1</text>
<text x="53.7" y="165.4">USBLC6-2SC6</text>
<text x="59.6" y="162.7">D1</text>
<text x="18" y="183" transform="rotate(-90 18 183)">10118194-0001LF</text>
</g>
<g font-size="2.1" fill="#840000">
<text x="178" y="184">Sheet: /</text>
<text x="178" y="181">LorinsBeard</text>
<text x="178" y="186.7">File: omega-dock.sch</text>
<text x="178" y="196.9">KiCad E.D.A. kicad (5.1.5)-3</text>
<text x="178" y="194.1">Size: A4</text>
<text x="200" y="194.1">Date:</text>
<text x="263" y="194.1">Rev:</text>
<text x="263" y="196.9">Id: 1/1</text>
</g>
<g font-size="1.8" fill="#840000">
<text x="35" y="11.9">1</text>
<text x="85" y="11.9">2</text>
<text x="135" y="11.9">3</text>
<text x="185" y="11.9">4</text>
<text x="235" y="11.9">5</text>
<text x="285" y="11.9">6</text>
<text x="144.9" y="27.9">1</text>
<text x="155.1" y="27.9">2</text>
<text x="10.4" y="35.9">A</text>
<text x="144.9" y="30.5">3</text>
<text x="144.9" y="33">5</text>
<text x="144.9" y="35.6">7</text>
<text x="155.1" y="30.5">4</text>
<text x="155.1" y="33">6</text>
<text x="155.1" y="35.6">8</text>
<text x="285.4" y="35.9">A</text>
<text x="31.5" y="37.7" transform="rotate(-90 31.5 37.7)">SH</text>
<text x="34.4" y="40.6">1</text>
<text x="62.4" y="36.8">1</text>
<text x="85.2" y="36.8">6</text>
<text x="144.4" y="40.6">11</text>
<text x="144.9" y="38.1">9</text>
<text x="154.6" y="38.1">10</text>
<text x="154.6" y="40.6">12</text>
<text x="34.4" y="43.2">2</text>
<text x="34.4" y="45.7">3</text>
<text x="62.4" y="44.4">2</text>
<text x="85.2" y="44.4">5</text>
<text x="144.4" y="43.2">13</text>
<text x="144.4" y="45.7">15</text>
<text x="154.6" y="43.2">14</text>
<text x="154.6" y="45.7">16</text>
<text x="231.9" y="44.4">R1</text>
<text x="231.9" y="47">R4</text>
<text x="34.4" y="48.3">4</text>
<text x="62.4" y="52.1">3</text>
<text x="85.2" y="52.1">4</text>
<text x="144.4" y="48.3">17</text>
<text x="144.4" y="50.8">19</text>
<text x="144.4" y="53.3">21</text>
<text x="154.6" y="48.3">18</text>
<text x="154.6" y="50.8">20</text>
<text x="154.6" y="53.3">22</text>
<text x="231.9" y="49.5">R2</text>
<text x="231.9" y="52.1">R3</text>
<text x="144.4" y="55.9">23</text>
<text x="144.4" y="58.4">25</text>
<text x="154.6" y="55.9">24</text>
<text x="154.6" y="58.4">26</text>
<text x="231.9" y="54.6">R5</text>
<text x="231.9" y="57.1">R6</text>
<text x="232" y="64.8">L3</text>
<text x="232" y="62.2">L4</text>
<text x="232" y="67.3">L1</text>
<text x="232" y="69.8">L2</text>
<text x="274" y="67.3">13</text>
<text x="129.9" y="75.5" transform="rotate(-90 129.9 75.5)">31</text>
<text x="135" y="75.5" transform="rotate(-90 135 75.5)">25</text>
<text x="253.7" y="74.4" transform="rotate(-90 253.7 74.4)">R8</text>
<text x="26.2" y="80">1</text>
<text x="26.2" y="82.5">2</text>
<text x="33.8" y="80">3</text>
<text x="33.8" y="82.5">4</text>
<text x="115.7" y="80.6">2</text>
<text x="115.7" y="83.2">5</text>
<text x="10.4" y="85.9">B</text>
<text x="115.7" y="85.7">6</text>
<text x="115.7" y="88.3">7</text>
<text x="148.3" y="85.7">16</text>
<text x="285.4" y="85.9">B</text>
<text x="115.2" y="90.8">19</text>
<text x="115.2" y="93.3">20</text>
<text x="148.3" y="90.8">26</text>
<text x="148.3" y="95.9">28</text>
<text x="115.2" y="98.4">10</text>
<text x="115.2" y="101">11</text>
<text x="148.3" y="98.4">27</text>
<text x="115.2" y="103.5">12</text>
<text x="115.2" y="106">13</text>
<text x="148.7" y="106">8</text>
<text x="148.7" y="103.5">9</text>
<text x="115.7" y="111.1">3</text>
<text x="115.7" y="113.7">4</text>
<text x="115.2" y="116.2">14</text>
<text x="115.2" y="118.7">15</text>
<text x="21.1" y="122.5">1</text>
<text x="21.1" y="125.1">2</text>
<text x="28.7" y="122.5">3</text>
<text x="28.7" y="125.1">4</text>
<text x="115.2" y="123.8">29</text>
<text x="148.3" y="123.8">18</text>
<text x="70" y="130.2">2</text>
<text x="77.6" y="130.2">1</text>
<text x="115.2" y="126.4">30</text>
<text x="148.3" y="126.4">17</text>
<text x="10.4" y="135.9">C</text>
<text x="132.5" y="133.4" transform="rotate(-90 132.5 133.4)">1</text>
<text x="205.3" y="134.6">3</text>
<text x="226.8" y="134.6">2</text>
<text x="226.8" y="137.2">4</text>
<text x="285.4" y="135.9">C</text>
<text x="262" y="139.8" transform="rotate(-90 262 139.8)">2</text>
<text x="215.6" y="145.5" transform="rotate(-90 215.6 145.5)">1</text>
<text x="262" y="147.4" transform="rotate(-90 262 147.4)">1</text>
<text x="82.9" y="151.2" transform="rotate(-90 82.9 151.2)">1</text>
<text x="96" y="152.4">7</text>
<text x="96" y="154.9">8</text>
<text x="129.1" y="154.9">2</text>
<text x="129.1" y="152.4">3</text>
<text x="82.9" y="157.6" transform="rotate(-90 82.9 157.6)">3</text>
<text x="96" y="161.3">6</text>
<text x="96" y="163.8">5</text>
<text x="128.6" y="167.6">12</text>
<text x="128.6" y="165.1">13</text>
<text x="128.6" y="162.6">14</text>
<text x="151.3" y="167.6">1</text>
<text x="29.2" y="168.9">1</text>
<text x="29.2" y="171.4">2</text>
<text x="29.2" y="174">3</text>
<text x="49" y="171.4">1</text>
<text x="71.9" y="171.4">6</text>
<text x="95.6" y="174">16</text>
<text x="128.6" y="172.7">10</text>
<text x="128.6" y="170.2">11</text>
<text x="151.3" y="170.2">2</text>
<text x="151.3" y="172.7">3</text>
<text x="29.2" y="176.5">4</text>
<text x="29.2" y="179.1">5</text>
<text x="49" y="179.1">2</text>
<text x="71.9" y="179.1">5</text>
<text x="96" y="176.5">4</text>
<text x="129.1" y="175.3">9</text>
<text x="151.3" y="175.3">4</text>
<text x="151.3" y="177.8">5</text>
<text x="10.4" y="185.9">D</text>
<text x="96" y="181.6">1</text>
<text x="128.6" y="181.6">15</text>
<text x="151.3" y="180.3">6</text>
<text x="285.4" y="185.9">D</text>
<text x="20.7" y="189.7" transform="rotate(-90 20.7 189.7)">SH</text>
<text x="49" y="186.7">3</text>
<text x="71.9" y="186.7">4</text>
<text x="35" y="199.9">1</text>
<text x="85" y="199.9">2</text>
<text x="135" y="199.9">3</text>
<text x="185" y="199.9">4</text>
<text x="235" y="199.9">5</text>
<text x="285" y="199.9">6</text>
</g>
<g font-size="1.8" fill="#840084">
<text x="53.4" y="21.5">1.1A</text>
<text x="238.1" y="28.7">1u</text>
<text x="43.3" y="32.6">10u</text>
<text x="52.3" y="32.6">100n</text>
<text x="216.1" y="30">100n</text>
<text x="204.2" y="40.2">49R9</text>
<text x="217.4" y="40.2">49R9</text>
<text x="203.8" y="63.8">49R9</text>
<text x="217" y="63.8">49R9</text>
<text x="42.3" y="77.9">470</text>
<text x="205.3" y="74">100n</text>
<text x="51.6" y="87.2">10k</text>
<text x="208.7" y="95.7">470</text>
<text x="208.7" y="103.8">470</text>
<text x="37.6" y="117">10k</text>
<text x="68.8" y="124">470</text>
<text x="38.9" y="129.7">100n</text>
<text x="264.4" y="132.3">470</text>
<text x="74" y="145.7">22</text>
<text x="199" y="144.3">100n</text>
<text x="239.5" y="144.3">10u</text>
<text x="140.7" y="150.3">470</text>
<text x="140.8" y="158.4">470</text>
<text x="74" y="163.5">22</text>
</g>
<g font-size="1.8" fill="#008484">
<text x="54.2" y="19.2">F1</text>
<text x="59.1" y="18.1">+5V</text>
<text x="139.1" y="23.2">+5V</text>
<text x="149.5" y="22.2">J3</text>
<text x="157.7" y="23.2">+3.3V</text>
<text x="210.6" y="19.3">GND</text>
<text x="226.5" y="18.1">VBUS</text>
<text x="145.5" y="24.5">PBD-26-S_1</text>
<text x="215.8" y="27.7">C7</text>
<text x="238.1" y="26.4">C9</text>
<text x="29.7" y="30.1">GND</text>
<text x="43.1" y="30.2">C2</text>
<text x="52" y="30.2">C3</text>
<text x="137.7" y="32.7" transform="rotate(-90 137.7 32.7)">GND</text>
<text x="165.8" y="32.7" transform="rotate(-90 165.8 32.7)">GND</text>
<text x="38.2" y="40.3">GND</text>
<text x="47.1" y="40.3">GND</text>
<text x="206.6" y="37.6">R6</text>
<text x="217.3" y="37.9">R10</text>
<text x="233.1" y="37.1">GND</text>
<text x="237.6" y="42">RJ45_Amphenol_RJMG1BD3B8K1ANR</text>
<text x="253" y="39.7">J5</text>
<text x="53.1" y="45.5">GND</text>
<text x="93.2" y="45.8">+5V</text>
<text x="235.5" y="45.3">TD+</text>
<text x="235.5" y="47.9">TCT</text>
<text x="235.5" y="50.4">TD-</text>
<text x="235.5" y="53">RD+</text>
<text x="38.2" y="59.9">GND</text>
<text x="235.5" y="55.5">RCT</text>
<text x="235.5" y="58">RD-</text>
<text x="235.5" y="65.7">LEDG_K</text>
<text x="235.5" y="63.1">LEDG_A</text>
<text x="19.6" y="68.9">+3.3V</text>
<text x="127.2" y="68.2">+3.3V</text>
<text x="134.1" y="68.2">VBUS</text>
<text x="206" y="66.1">R7</text>
<text x="215.5" y="66.3">R11</text>
<text x="235.5" y="68.2">LEDY_A</text>
<text x="235.5" y="70.7">LEDY_K</text>
<text x="254.6" y="70.9" transform="rotate(-90 254.6 70.9)">GND</text>
<text x="266.1" y="68.2">SHIELD</text>
<text x="24.6" y="76">TACTM-24N-F</text>
<text x="28.6" y="73.7">SW2</text>
<text x="42.7" y="75.6">R2</text>
<text x="144.3" y="75.2">U2</text>
<text x="207.4" y="76.3">C8</text>
<text x="118" y="81.5">11</text>
<text x="130.8" y="83.9" transform="rotate(-90 130.8 83.9)">3.3V_VIN</text>
<text x="228" y="81.5">GND</text>
<text x="252.2" y="81.5">GND</text>
<text x="51.5" y="84.9">R3</text>
<text x="118" y="84.1">17</text>
<text x="118" y="86.6">16</text>
<text x="118" y="89.1">15</text>
<text x="135.9" y="85.8" transform="rotate(-90 135.9 85.8)">3.3V_VOUT</text>
<text x="143.9" y="86.6">RST</text>
<text x="210.9" y="84.7">GND</text>
<text x="51.4" y="94.9">GND</text>
<text x="118" y="91.7">19</text>
<text x="118" y="94.2">18</text>
<text x="137.7" y="91.7">FW_RST/38</text>
<text x="200.9" y="95.8">SB2</text>
<text x="209.1" y="93.4">R8</text>
<text x="118" y="99.3">9/SPI_MISO</text>
<text x="118" y="101.8">8/SPI_MOSI</text>
<text x="136.9" y="96.8">SER0_RX/13</text>
<text x="137.1" y="99.3">SER0_TX/12</text>
<text x="33.6" y="106.4">+3.3V</text>
<text x="118" y="104.4">7/SPI_CLK</text>
<text x="118" y="106.9">6/SPI_CS1</text>
<text x="136.9" y="106.9">SER1_RX/46</text>
<text x="137.1" y="104.4">SER1_TX/45</text>
<text x="200.9" y="103.8">SB3</text>
<text x="209.1" y="105.7">R9</text>
<text x="70.7" y="112.3">SB4</text>
<text x="118" y="112">3/I2S_CLK</text>
<text x="140.1" y="112">ETH_TX-</text>
<text x="19.6" y="118.6">TACTM-24N-F</text>
<text x="23.5" y="116.3">SW1</text>
<text x="37.5" y="114.7">R1</text>
<text x="118" y="117.1">1/I2S_SDO</text>
<text x="118" y="119.6">0/I2S_SDI</text>
<text x="118" y="114.5">2/I2S_WS</text>
<text x="139.4" y="119.6">ETH_RX+</text>
<text x="139.6" y="114.5">ETH_TX+</text>
<text x="139.9" y="117.1">ETH_RX-</text>
<text x="42.7" y="120.6">SB1</text>
<text x="68.7" y="121.7">R13</text>
<text x="118" y="124.7">USB_D-</text>
<text x="138.7" y="124.7">I2C_SCL/4</text>
<text x="260.3" y="121.6">+3.3V</text>
<text x="38.7" y="127.4">C1</text>
<text x="77" y="126.7">D4</text>
<text x="118" y="127.2">USB_D+</text>
<text x="133.3" y="131.2" transform="rotate(-90 133.3 131.2)">GND</text>
<text x="138.5" y="127.2">I2C_SDA/5</text>
<text x="189.3" y="129.9">+5V</text>
<text x="210.6" y="131.1">LD1117S33TR</text>
<text x="215.4" y="128.8">U3</text>
<text x="244.4" y="129.9">+3.3V</text>
<text x="264.3" y="129.9">R12</text>
<text x="68.2" y="133.6">FYLS-0603GD</text>
<text x="140.8" y="133.6">Omega2+</text>
<text x="207" y="135.5">VIN</text>
<text x="221.1" y="135.5">VOUT</text>
<text x="17.2" y="139.3">GND</text>
<text x="33.7" y="139.3">GND</text>
<text x="80.1" y="138">GND</text>
<text x="130.9" y="139.9">GND</text>
<text x="198.7" y="142">C6</text>
<text x="216.5" y="143.7" transform="rotate(-90 216.5 143.7)">GND</text>
<text x="221.1" y="138">VOUT</text>
<text x="239.4" y="142">C10</text>
<text x="266.2" y="142.6">D3</text>
<text x="77.7" y="145.7">C4</text>
<text x="109.6" y="148.9">CH340G</text>
<text x="111.9" y="146.6">U1</text>
<text x="141.1" y="148">R4</text>
<text x="266.9" y="145">FYLS-0603GD</text>
<text x="33.7" y="152.1">+5V</text>
<text x="62.8" y="150.2">GND</text>
<text x="68" y="154.6">KX-7T-12MHz</text>
<text x="85.9" y="154.6">Y1</text>
<text x="99.1" y="153.3">XI</text>
<text x="99.1" y="155.8">XO</text>
<text x="123.2" y="153.3">RXD</text>
<text x="123.4" y="155.8">TXD</text>
<text x="193.8" y="152.6">GND</text>
<text x="214.1" y="152.6">GND</text>
<text x="234.4" y="152.6">GND</text>
<text x="260.4" y="155.8">GND</text>
<text x="62.8" y="159.7">GND</text>
<text x="141.1" y="160.3">R5</text>
<text x="77.7" y="162.9">C5</text>
<text x="99.1" y="164.7">UD+</text>
<text x="99.1" y="162.2">UD-</text>
<text x="122.4" y="166">DTR#</text>
<text x="122.5" y="163.4">RTS#</text>
<text x="156.4" y="164.8">J4</text>
<text x="90.8" y="168.6">+3.3V</text>
<text x="122.1" y="168.5">DCD#</text>
<text x="122.3" y="173.6">DSR#</text>
<text x="124.2" y="171.1">RI#</text>
<text x="140.1" y="168.7">GND</text>
<text x="99.1" y="174.9">VCC</text>
<text x="99.1" y="177.4">V3</text>
<text x="122.5" y="176.1">CTS#</text>
<text x="39.3" y="180">GND</text>
<text x="79.2" y="180.4">+5V</text>
<text x="99.1" y="182.5">GND</text>
<text x="122.8" y="182.5">R232</text>
<text x="90.8" y="189.5">GND</text>
<text x="151.9" y="186.4">PLS-06-S_1</text>
<text x="22.8" y="194">GND</text>
<text x="36.8" y="194">GND</text>
</g>
<g font-size="1.8">
<text x="127.6" y="33">GPIO_17</text>
<text x="127.6" y="35.6">GPIO_16</text>
<text x="166.1" y="35.6">FW_RST</text>
<text x="169.8" y="33">RST</text>
<text x="127.6" y="40.6">GPIO_19</text>
<text x="127.6" y="38.1">GPIO_15</text>
<text x="159.2" y="38.1">OMEGA_UART_RX</text>
<text x="159.4" y="40.6">OMEGA_UART_TX</text>
<text x="41.9" y="43.2">USB_D_N</text>
<text x="41.9" y="45.7">USB_D_P</text>
<text x="97.7" y="43.2">OMEGA_USB_D_N</text>
<text x="97.8" y="45.7">OMEGA_USB_D_P</text>
<text x="127.6" y="43.2">GPIO_18</text>
<text x="127.6" y="45.7">GPIO_9</text>
<text x="166" y="43.2">GPIO_45</text>
<text x="166" y="45.7">GPIO_46</text>
<text x="191.1" y="44.4">OMEGA_ETH_TX_P</text>
<text x="127.6" y="48.3">GPIO_8</text>
<text x="127.6" y="50.8">GPIO_7</text>
<text x="127.6" y="53.3">GPIO_6</text>
<text x="166" y="48.3">GPIO_11</text>
<text x="167" y="53.3">GPIO_5</text>
<text x="167" y="50.8">GPIO_4</text>
<text x="191.1" y="52.1">OMEGA_ETH_RX_P</text>
<text x="191.1" y="49.5">OMEGA_ETH_TX_N</text>
<text x="127.6" y="55.9">GPIO_3</text>
<text x="127.6" y="58.4">GPIO_2</text>
<text x="167" y="58.4">GPIO_1</text>
<text x="167" y="55.9">GPIO_0</text>
<text x="191.1" y="57.1">OMEGA_ETH_RX_N</text>
<text x="52.4" y="80">FW_RST</text>
<text x="99.7" y="80.6">GPIO_11</text>
<text x="99.7" y="83.2">GPIO_17</text>
<text x="99.7" y="85.7">GPIO_16</text>
<text x="99.7" y="88.3">GPIO_15</text>
<text x="162.2" y="85.7">RST</text>
<text x="99.7" y="90.8">GPIO_19</text>
<text x="99.7" y="93.3">GPIO_18</text>
<text x="151.6" y="95.9">OMEGA_UART_RX</text>
<text x="158.5" y="90.8">FW_RST</text>
<text x="99.7" y="98.4">GPIO_9</text>
<text x="99.7" y="101">GPIO_8</text>
<text x="151.8" y="98.4">OMEGA_UART_TX</text>
<text x="191.1" y="97.8">GPIO_19</text>
<text x="191.1" y="100.3">GPIO_18</text>
<text x="214.6" y="100.3">LED_ETH_Y</text>
<text x="214.6" y="97.8">LED_ETH_G</text>
<text x="99.7" y="103.5">GPIO_7</text>
<text x="99.7" y="106">GPIO_6</text>
<text x="158.4" y="106">GPIO_46</text>
<text x="158.4" y="103.5">GPIO_45</text>
<text x="99.7" y="111.1">GPIO_3</text>
<text x="99.7" y="113.7">GPIO_2</text>
<text x="148.3" y="113.7">23 OMEGA_ETH_TX_P</text>
<text x="148.3" y="111.1">24 OMEGA_ETH_TX_N</text>
<text x="77.1" y="114.3">GPIO_17</text>
<text x="99.7" y="118.7">GPIO_0</text>
<text x="99.7" y="116.2">GPIO_1</text>
<text x="148.3" y="118.7">21 OMEGA_ETH_RX_P</text>
<text x="148.3" y="116.2">22 OMEGA_ETH_RX_N</text>
<text x="49.1" y="122.5">GPIO_11</text>
<text x="97.8" y="123.8">OMEGA_USB_D_N</text>
<text x="159.3" y="123.8">GPIO_4</text>
<text x="97.8" y="126.4">OMEGA_USB_D_P</text>
<text x="159.3" y="126.4">GPIO_5</text>
<text x="147.2" y="154.9">OMEGA_UART_RX</text>
<text x="147.4" y="152.4">OMEGA_UART_TX</text>
<text x="41.3" y="171.4">D_N</text>
<text x="76.8" y="171.4">UD_N</text>
<text x="41.3" y="186.7">D_P</text>
<text x="76.8" y="186.7">UD_P</text>
</g>
<g font-size="1.8" fill="#0000c2">
<text x="177.2" y="41.3">TX0</text>
<text x="177.2" y="38.7">RX0</text>
<text x="121.3" y="46.3">MISO</text>
<text x="177.2" y="46.3">RX1</text>
<text x="177.2" y="43.8">TX1</text>
<text x="121.3" y="54">CS1</text>
<text x="121.3" y="48.9">MOSI</text>
<text x="121.3" y="51.4">CLK</text>
<text x="177.2" y="54">SDA</text>
<text x="177.2" y="51.4">SCL</text>
<text x="121.3" y="59">WS</text>
<text x="121.3" y="56.5">CLK</text>
<text x="177.2" y="56.5">SDI</text>
<text x="177.2" y="59">SDO</text>
<text x="160" y="168.3">GND</text>
<text x="160" y="175.9">RX</text>
<text x="160" y="178.4">TX</text>
</g>
<g font-size="1.4" fill="#840000">
<text x="245.7" y="50.9">XMIT</text>
<text x="245.7" y="58.6">RCV</text>
</g>
<g font-size="1.2" fill="#840000">
<text x="256.4" y="45.8">C1</text>
<text x="256.4" y="47.1">C4</text>
<text x="256.4" y="49.6">C2</text>
<text x="256.4" y="53.4">C3</text>
<text x="256.4" y="48.4">C5</text>
<text x="256.4" y="57.2">C6</text>
<text x="256.4" y="54.7">C7</text>
<text x="256.4" y="56">C8</text>
</g>
<g font-size="1.1" fill="#840000">
<text x="249" y="47.6">75</text>
<text x="252.8" y="47.6">75</text>
<text x="249" y="55.3">75</text>
<text x="252.2" y="59.5">1000pF</text>
<text x="252.8" y="55.3">75</text>
<text x="247" y="64.2">GREEN</text>
<text x="246.9" y="69.2">YELLOW</text>
</g>
</svg>
